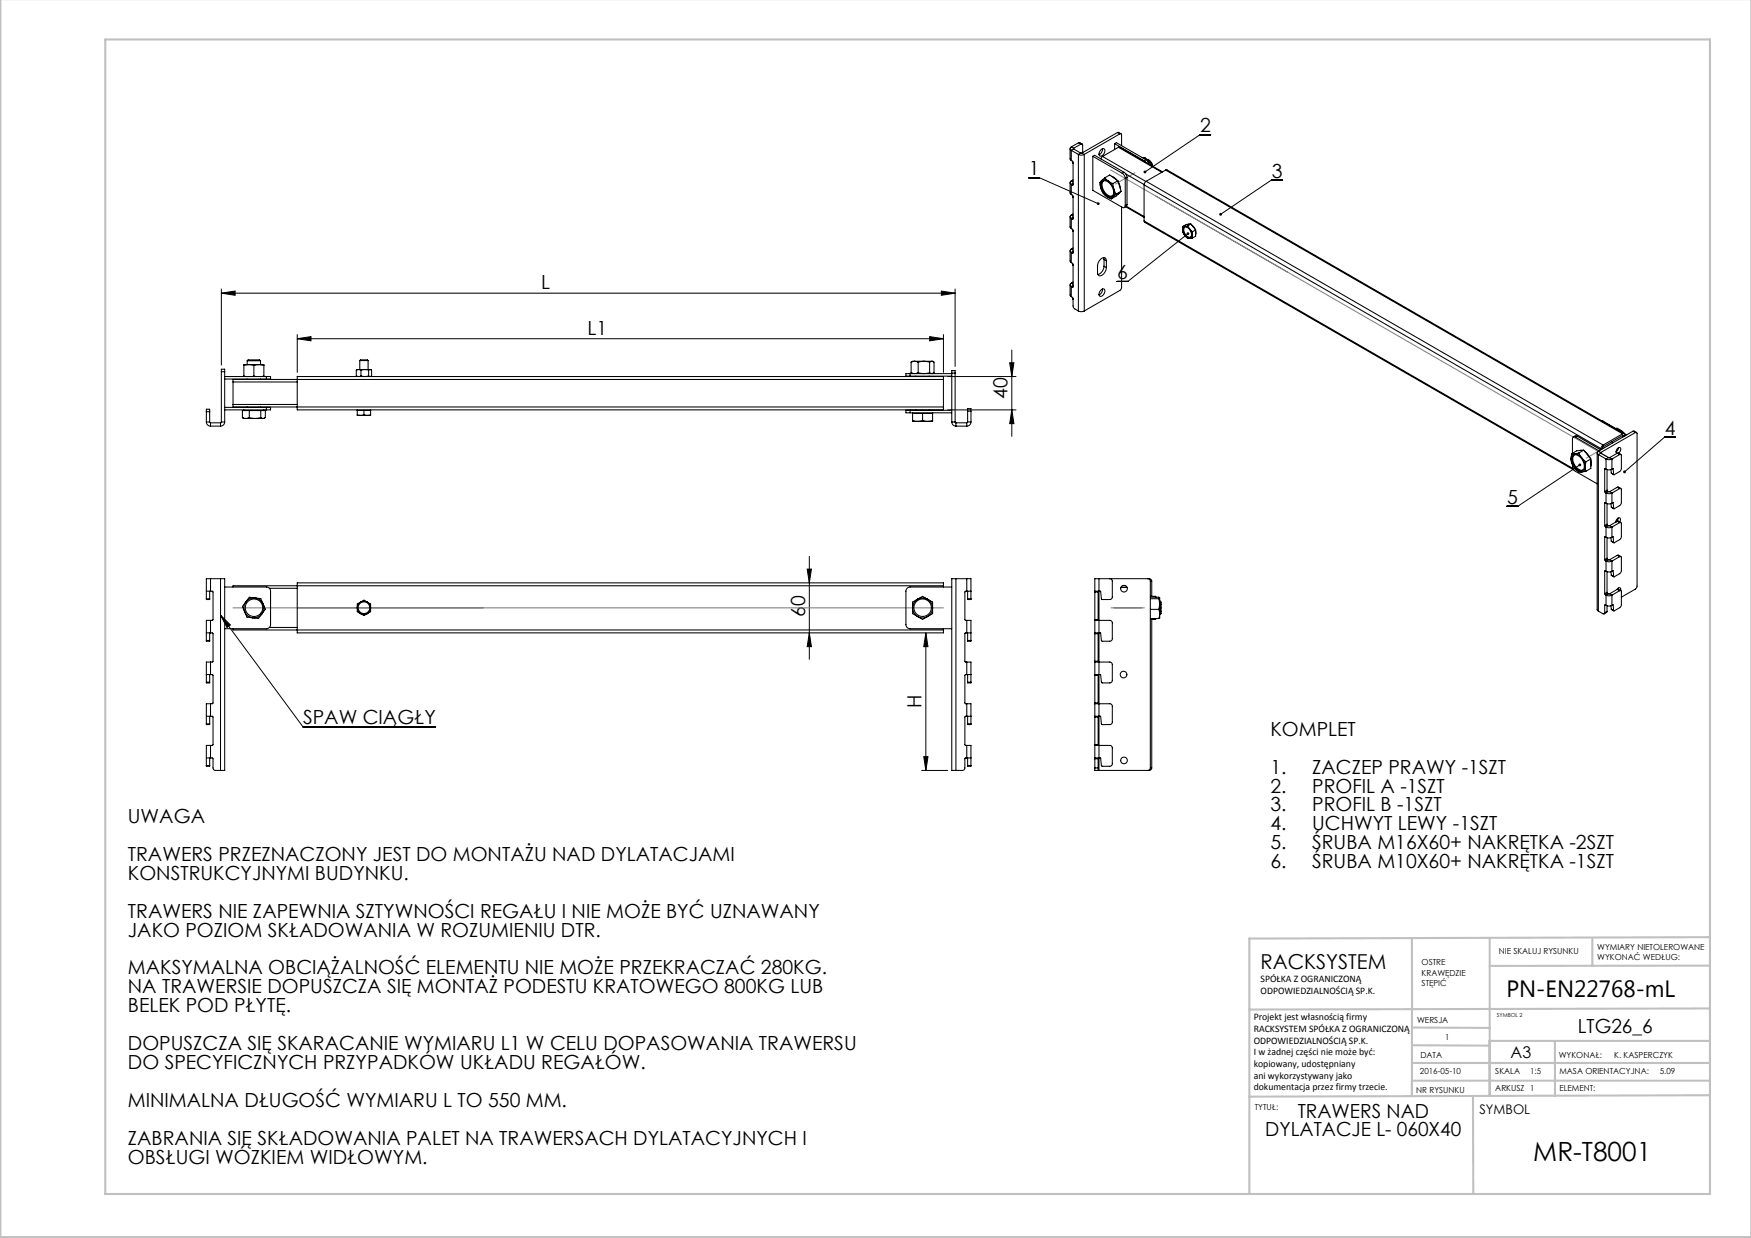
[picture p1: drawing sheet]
<svg xmlns="http://www.w3.org/2000/svg" width="420mm" height="297mm" viewBox="0 0 420 297" stroke-linecap="round" stroke-linejoin="round" font-family="sans-serif">
<g fill="none" stroke="#c0c0c0" stroke-width=".5">
<path d="M.1 -.1v296.9h419.9M25.2 9.5h385v276.9h-385zM338.7 225.2v37.8M357.3 225v37.9v-13.2M382 225.4v6.3M410.1 224.8l-110.4 .4v61.2M410.1 231.7h-52.8M338.7 259.3h71.5M338.7 255h71.5M338.7 250.8l18.6 .1M338.7 246.5l18.6 .1M357.3 249.7h52.9"/>
<path d="M373 249.7v13.2M410.1 241.9l-110.4 .3M353.3 262.9l.1 23.5M410.2 262.7l-110.5 .4"/>
</g>
<g fill="none" stroke="#000" stroke-width=".24">
<path d="M290.4 32.3h-2.6l-13.2 9M246.8 42.7h2.5l14.1 6.2M284.9 56.1l-14.4 11.4h-2.5M307.6 43.2h-2.6l-12.2 8.2M53.1 70.3l3.3-.5v1zM53.1 69.3v18.3M53.1 70.3h176M225.8 69.8l3.3 .5-3.3 .5zM229.1 69.3v18.6M71.3 81.3l3.3-.5v1zM71.3 80.3v9M71.3 81.3h155"/>
<path d="M223 80.8l3.3 .5-3.3 .5zM226.3 80.3v9M227.3 90.3h16.4M227.3 98.3h16.4M242.2 87h1l-.5 3.3zM242.7 98.3l.5 3.3h-1zM242.7 84v20.7M378.9 111.5l-14.8 10h-2.7M401.8 104.9h-2.5l-9.6 8.3M193.6 136.5h1l-.5 3.3zM194.1 133.5v24.7M52.9 147.6l2.4 2.3-.9 .6z"/>
<path d="M52.9 147.6l19.8 26.7h31.8M194.1 151.8l.5 3.3h-1zM222.1 151.8v33M222.1 151.8l.5 3.3h-1zM221.1 184.8h6.2M221.6 181.5h1l-.5 3.3z"/>
</g>
<path d="M266.4 40.8l42.4 24.5M272.2 41.5l-4.6 2.6M277.3 47l109.6 63.3M386.2 106.6l-5.7 3.3M55.9 145.8h170.4M266.5 145.8h8" fill="none" stroke="#808080" stroke-width=".25"/>
<g fill="#000">
<path d="M52.9 147.6l2.4 2.3-.9 .6z"/>
<path d="M263.2 48.6v.5h.4l.1-.1-.3-.1 .3 .1-.1-.4zM274.4 41.1l-.1 .3 .3-.1-.3 .1a.34 .34 0 0 0 .5 .1 .34 .34 0 0 0 .1-.5 .34 .34 0 0 0-.5 .1zM292.6 51.1l-.1 .5 .3-.2-.3 .2a.34 .34 0 0 0 .5 .1 .34 .34 0 0 0 .1-.5 .34 .34 0 0 0-.5-.1zM389.4 113v.4l.3-.2-.3 .2a.34 .34 0 0 0 .5 .1 .34 .34 0 0 0 0-.5 .34 .34 0 0 0-.5 0zM378.7 111.3a.34 .34 0 0 0 0 .5 .34 .34 0 0 0 .4 0 .34 .34 0 0 0 .1-.5l-.3 .2 .3-.2-.3-.1zM284.7 55.8a.34 .34 0 0 0 0 .5 .34 .34 0 0 0 .5 0 .34 .34 0 0 0 0-.5l-.3 .3 .3-.3-.3-.1z"/>
<path d="M53.1 70.3l3.3-.5v1zM225.8 69.8l3.3 .5-3.3 .5z"/>
<path d="M71.3 81.3l3.3-.5v1zM223 80.8l3.3 .5-3.3 .5z"/>
<path d="M194.1 151.8l.5 3.3h-1zM193.6 136.5h1l-.5 3.3z"/>
<path d="M222.1 151.8l.5 3.3h-1zM221.6 181.5h1l-.5 3.3zM242.2 87h1l-.5 3.3zM242.7 98.3l.5 3.3h-1z"/>
</g>
<g fill="none" stroke="#000" stroke-width=".25">
<path d="M256.7 35.7v2.4l.3 .4M257 35.2a.43 .43 0 0 0-.3 .5 .43 .43 0 0 0 .3 .4M257 35.2l.5 .4M257 36.1v2.4M257 38.5l.2 .2M257 36.1l1.7 .9M257.2 38.7l.1 .3M257.2 38.7l.2 .2v5.4M257.3 39v.1M257.3 39l.1 .1M257.5 35.6v.1M257.5 35.7l-.5 .4"/>
<path d="M257.5 35.7l1.7 1M258.7 37l.7 .2 .7-.2M258.7 37v37.6M258.7 34.2h.2l.7 .3M258.7 34.2l-1.7 1M258.7 34.2l.6 .4M259.2 36.7h.3M259.2 36.7l-.5 .3M259.3 34.6l.2-.1 .2 .2v1.9M259.3 34.6l-1.8 1M259.5 36.7l.6 .3M260.1 37v37.6"/>
<path d="M262.1 37.5v8.2l7.1 4a.43 .43 0 0 0 .5 .1 .43 .43 0 0 0 .2-.5M262.1 37.5l7.1 4.1M262.1 37.5l.4-.2 7.1 4M264 36a.55 .55 0 0 1 .8-.3 .55 .55 0 0 1 .2 .8 .91 .91 0 0 1-1.3 .8l-.1-.6zM264.4 35.7a1.48 1.48 0 0 1-.8 1.4M264.5 37.5l-.4 .6M264.5 37.5l10.4 6M267.4 34.5v1.4M267.4 34.5l7 4.1M267.4 34.5l.4-.3 7.1 4.1M268 31.8l.3-.1 .6 .4M268 31.8l.6 .3"/>
<path d="M268 31.8l-8.5 4.9M268.3 35.3h.3l10.2 5.9M268.3 35.3l-3.8 2.2M268.3 35.3l10.4 6M268.6 32.1h.2l.2 .2v2.6M268.6 32.1l-8.5 4.9M274 37.8h.6M274.4 38.6l.4 .3M274.6 37.8l1 1 .6 .9M274.6 37.8l-.3 .2M274.9 38.3l.3 .4 .3 .6M274.9 38.3l-.5 .3"/>
<path d="M275 38.2a2.26 2.26 0 0 1 1.5 1.7 2.03 2.03 0 0 0-1.1-1.6M256.7 43.8v2.5l.3 .4M256.7 52v2.4l.3 .4M257 43.4a.43 .43 0 0 0-.3 .4 .43 .43 0 0 0 .3 .4M257 51.6a.43 .43 0 0 0-.3 .4 .43 .43 0 0 0 .3 .4M257 59.7a.43 .43 0 0 0-.3 .5 .43 .43 0 0 0 .3 .4M257 44.2v2.5M257 52.4v2.4M257 54.8l.2 .2M257 52.4l.2 .2M257 46.7l.2 .1M257 44.2l.2 .2"/>
<path d="M257 43.4l.4 .3M257 51.6l.4 .2M257 59.7l.4 .3M257.2 46.8l.1 .4M257.2 55l.1 .3M257.2 55l.2 .3v5.3M257.2 46.8l.2 .3v5.4M257.3 47.2l.1 .1M257.3 55.3l.1 .2M257.3 47.2h.1M257.3 55.3l.1 .1M257.4 52.5l-.2 .1"/>
<path d="M257.4 44.3l-.2 .1M257.4 43.2l-.4 .2M257.4 51.3l-.4 .3M257.4 59.5l-.4 .2M257.4 44l-.4 .2M257.4 52.2l-.4 .2M264.1 45.2a3.9 3.9 0 0 0 1.3 1.9M264.1 45.2a3.2 3.2 0 0 0 1.3 1.9M264.3 43.3a1.84 1.84 0 0 0-.2 1.9M264.3 43.3a1.2 1.2 0 0 1 1.5 .1M264.3 43.3l-.5 .5 .3 1.4M264.4 43.6a1.8 1.8 0 0 1 2.4 1.3 1.51 1.51 0 0 1-.4 2.3 2.65 2.65 0 0 1-2-3.6z"/>
<path d="M264.7 43.4a2.61 2.61 0 0 0 1.7 3.7l.4-.1M265 42.7l.8 .7M265 42.7l-.7 .6M265 42.7l1.2-.7 1.9 1.4M265.4 47.1a1.2 1.2 0 0 0 1.6 .1M265.4 47.1l1.1 .6M265.8 43.4a3.9 3.9 0 0 1 1.4 2M265.8 43.4l1.1 .7M266.6 42.3l1.3 .9M266.9 44.1l.3 1.3M267 47.2l-.5 .5M267.2 45.4l.5 1.2"/>
<path d="M267.2 45.4a1.84 1.84 0 0 1-.2 1.8M267.7 46.6l-.7 .6M268.1 43.4l.8 2.5M268.1 43.4l-1.2 .7M268.2 43.7l.4 .9 .2 .8M268.6 46.2l-.4 .3M268.9 45.9l-1.2 .7M268.9 45.9l-1.2 1.1-1.2 .7M269 49.6v19.6l-.4 .5-8.5 4.9M269.2 41.6l.5 .5 .2 .7M269.6 41.3l.5 .6 .2 .7M269.6 41.3l-.4 .3"/>
<path d="M269.9 42.8v6.5M270 49.6l4.4 2.5M270 41.7l4.4 2.6M270.2 49.5l4.2 2.4M270.3 49.1l-.1 .4-.5 .3M270.3 42.6l-.4 .2M270.3 49.1l-.4 .2M270.3 42.6v6.5M274.4 53l.2 .3 103 59.5M274.4 44.4l109.6 63.2M274.4 44.4v8.6M274.4 53l102.9 59.4"/>
<path d="M274.9 43.5l-.5 .9M274.9 43.5l109.6 63.3M279.6 40.8h.3l109.6 63.2M279.6 40.8l-4.7 2.7M279.6 40.8l109.6 63.3M283.7 55.1l.1 .7 .4 .8M283.8 54.3h.4M283.8 54.3l-.1 .8M284 54.6a1.53 1.53 0 0 1 1.8 1.7 .65 .65 0 0 1-.4 .7 .65 .65 0 0 1-.8-.3 1.74 1.74 0 0 1-.6-2.1zM284.2 54.5a1.68 1.68 0 0 0 1.4 2.4M284.2 54.3l.6 .1 .6 .5M284.2 56.6l.6 .5 .6 .1"/>
<path d="M284.2 54.3a.69 .69 0 0 0-.5 .8M284.2 56.6h.1a.92 .92 0 0 0 1.1 .6M284.9 54.2l.5 .7M284.9 54.2l-.7 .1M285.4 54.9l.6 .7M285.4 54.9l.4 .8 .1 .7M285.4 53.8h-.4M285.7 53.8l1.1 1.4M285.7 53.8l-.8 .4M285.7 53.8l-1.2 .1-.7 .4M285.8 54l.9 1M285.9 56.4a.7 .7 0 0 1-.5 .8"/>
<path d="M285.9 56.4l.1 .7M286 55.6l-.1 .8M286 57.1l-.6 .1M286.8 55.3v1M286.8 55.2l-.8 .4M286.8 55.2v1.5l-.8 .4M256.7 60.2v2.4l.3 .4M256.7 68.3v2.5l.3 .4M257 67.9a.43 .43 0 0 0-.3 .4 .43 .43 0 0 0 .3 .4M257 71.2l.2 .1M257 60.6v2.4M257 68.7v2.5"/>
<path d="M257 68.7l.2 .2M257 63l.2 .2M257 60.6l.2 .1M257 67.9l.4 .3M257.2 63.2l.1 .3M257.2 71.3l.1 .4M257.2 71.3l.3 2.4 .2 .4 1 .5M257.2 63.2l.2 .2v5.4M257.3 63.5l.1 .1M257.3 71.7l.1 .1M257.3 71.7h.1M257.4 68.8l-.2 .1"/>
<path d="M257.4 60.6l-.2 .1M257.4 67.7l-.4 .2M257.4 60.3l-.4 .3M257.4 68.5l-.4 .2M258.7 74.6l.7 .2 .7-.2M264 69.7a.55 .55 0 0 1 .8-.4 .55 .55 0 0 1 .2 .8 .91 .91 0 0 1-1.3 .9l-.1-.6zM264.4 69.3a1.48 1.48 0 0 1-.8 1.4M264.7 61.8l.1 .4M264.8 63.9a2.15 2.15 0 0 1-1.5 1.9M264.8 62.2l.6 .4M264.8 63.9l.6 .3M264.8 62.2v1.7"/>
<path d="M265.4 62.6a.7 .7 0 0 0-.5-.8 .7 .7 0 0 0-.8 .3l-.4 .5-.4 .9v1.9a.7 .7 0 0 0 .4 .8 .7 .7 0 0 0 .9-.3l.5-.8 .3-.9M265.4 62.6v1.6M49.5 98.8v-.6h.8v.6M49.5 98.8v2.4M49.5 98.8h.8M50.3 98.8v2.4M53.1 89.2v-.6h.8v.6M53.1 89.2h.8M53.1 89.2v12M53.9 89.2v12M53.9 98.3h10M53.9 97.7h10"/>
<path d="M53.9 90.9h10M53.9 90.3h10M55.9 97v.6h170.4M55.9 91.6v5.4M55.9 97h15.4M55.9 91.6h15.4M58.5 87.7v2.6M58.5 98.3v.2M58.5 90.2l.4 .1M59.3 86.6a3.4 3.4 0 0 1 2.4-.3h.6l.2 .3M59.3 86.6h3.2M59.3 86.6v.9"/>
<path d="M59.3 90.9v.1M59.3 97.6v.1M59.7 87.5h2.4M59.7 87.5l1.2 .2M59.7 87.5l-1.2 .2M59.7 87.5h-1.2v.2M59.8 98.5v1.7M60.9 90.2l.4 .1M60.9 87.7v2.5M60.9 90.2l-.4 .1M62.1 87.5l-1.2 .2M62.1 87.5l1.2 .2"/>
<path d="M62.1 87.5h1.2v.2M62.5 86.6v.9M62.5 90.9v.1M62.5 97.6v.1M62.5 98.5v1.7M63.3 87.7v2.6M63.3 98.3v.2M63.3 90.2l-.4 .1M63.9 97.7h1v.6h-1M63.9 90.3h1v.6h-1M63.9 90.3v.6M63.9 97.7v.6"/>
<path d="M85.5 90.2l.5 .1 .6-.1M85.5 90.2l.2 .1M85.5 88.8v1.4M85.7 99.5l.8 .2M85.7 99.5v.2h.8M85.7 98.3v1.2M85.7 98.5h3.2M86 88.7l.6 .1M86 88.7h1.5M86 88.7l-.5 .1M86.3 86.5l.2-.2h1.6l.2 .2M86.3 86.5h2"/>
<path d="M86.3 86.5v2.2M86.5 99.7h1.6M86.6 90.2l.9 .1 .9-.1M86.6 88.8v1.4M87.3 99.5l-.8 .2M87.3 99.5l.8 .2M87.3 98.5v1M87.5 88.7l-.9 .1M87.5 88.7l.9 .1M87.5 88.7h1.3M88.3 86.5v2.2M88.4 88.8v1.4"/>
<path d="M88.8 88.7l-.4 .1M88.8 88.7l.3 .1v1.4l-.3 .1-.4-.1M88.8 88.7h.2M88.9 99.5l-.8 .2M88.9 99.5v.2h-.8M88.9 98.3v1.2M89 90.3h-.1M218.3 89.6h-1v.6h1M218.3 98.4h-1v.6h1M218.3 89.6v.6M218.3 98.4v.6M218.3 89.6h10"/>
<path d="M218.3 90.2h10M218.3 99h10M218.3 98.4h10M218.5 89.4l.9 .2 .8-.2M218.5 89.4l.4 .2M218.5 86.9v2.5M218.9 99v1.9M218.9 99.2h4.8M219.4 86.7l.8 .2M219.4 86.7h2.2M219.4 86.7l-.9 .2M219.4 86.7h-.5l-.4 .2"/>
<path d="M219.7 90.2v.1M219.7 98.3v.1M220.2 89.4l1.4 .2 1.4-.2M220.2 86.9v2.5M221.3 99.2v1.7M221.6 86.7l-1.4 .2M221.6 86.7l1.4 .2M221.6 86.7h1.9M222.9 90.2v.1M222.9 98.3v.1M223 86.9v2.5M223.5 86.7l-.5 .2"/>
<path d="M223.5 86.7l.5 .2v2.5a.76 .76 0 0 1-1 0M223.5 86.7l.4 .1M223.7 99v1.9M223.9 89.5l-.2 .1M226.3 91h-170.4v.6M226.3 91v-.7h-155v8h155v-.7M226.3 91v6.6M228.3 89.5v-.6h.8v.6M228.3 89.5v11.7M228.3 89.5h.8M229.1 89.5v11.7M232.1 98.6v-.6h.8v.6"/>
<path d="M232.1 98.6v2.6M232.1 98.6h.8M232.9 98.6v2.6M49.5 101.2a1 1 0 0 0 1 1M49.5 101.2h.8M50.3 101.2l.2 .2M50.5 101.4v.8M50.5 102.2h2.4M50.5 101.4h2.4M52.9 101.4v.8M53.1 101.2l-.2 .2M53.1 101.2h.8"/>
<path d="M53.9 101.2a1 1 0 0 1-1 1M58.1 100.2l.9 .2M58.1 100.2v-1.7h5.5v1.7l-.5 .2M59 100.4h2.2M59.8 100.2l1.4 .2M59.8 100.2l-.8 .2M61.2 100.4h1.9M62.5 100.2l-1.3 .2M62.5 100.2l.6 .2M63.5 100.3l-.4 .1M218.9 100.9l1.2 .2M218.9 100.9v.2h1.2"/>
<path d="M220.1 101.1h2.4M221.3 100.9l-1.2 .2M221.3 100.9l1.2 .2M223.7 100.9l-1.2 .2M223.7 100.9v.2h-1.2M228.3 101.2a1 1 0 0 0 1 1M228.3 101.2h.8M229.1 101.2l.2 .2M229.3 101.4v.8M229.3 102.2h2.6M229.3 101.4h2.6M231.9 101.4v.8"/>
<path d="M232.1 101.2l-.2 .2M232.1 101.2h.8M232.9 101.2a1 1 0 0 1-1 1M376.8 110.1a3.7 3.7 0 0 0 .9 2.1M376.8 110.1l.2 1 .7 1.1M377 108.8l.7 .1M377 108.8l-.2 1.3M377.2 111.4a1.64 1.64 0 0 0 .7 1.7l5.2 3M377.3 109.4a1.28 1.28 0 0 1 1.9 .5 2.25 2.25 0 0 1 .4 2.9 2.03 2.03 0 0 1-2.3-1.6l-.2-1zM377.6 109.1a2.59 2.59 0 0 0 1.3 3.6l.8 .1M377.7 108.9a2.19 2.19 0 0 1 1.7 .9M377.7 112.2a2.19 2.19 0 0 0 1.7 1"/>
<path d="M377.7 108.9a1.04 1.04 0 0 0-.9 1.2M377.7 112.2l1 1h.7M377.9 104.9a.43 .43 0 0 0-.5-.1 .43 .43 0 0 0-.2 .5v3.4M377.9 104.9l5.6 3.3M378.3 104.6h-.4l-.5 .2M378.3 104.6l5.7 3.3M378.3 104.6l-.4 .3M378.7 108.7l.7 1.1M378.7 108.7l-1 .2M379.4 109.8l1 1M379.4 109.8a3.7 3.7 0 0 1 .8 2.2M379.5 108l-.7 .1"/>
<path d="M379.9 108l1.7 2.1M379.9 108l-1.2 .7M379.9 108l-1.7 .2-1.2 .6M380.2 108.3l.6 .7 .6 .9M380.2 112a1.04 1.04 0 0 1-.8 1.2M380.2 112l.2 1.1M380.4 110.8l-.2 1.2M380.4 113.1l-1 .1M381.6 110.4v1.4M381.6 110.1l-1.2 .7M381.6 110.1v2.3l-1.2 .7M383.1 108.6v37.6l.3 .4"/>
<path d="M383.4 108.2a.43 .43 0 0 0-.3 .4 .43 .43 0 0 0 .3 .5M383.4 108.2l.6 .4M383.4 109.1v37.5M383.4 109.1l1.8 1M384 108.6v.1M384 108.7l-.6 .4M384 108.7l1.8 1.1M384 107.6v.3M384.2 101l.3 .1M384.5 106.8l-.5 .8M384.5 101.1l5.7 3.2M384.5 101.1h-.1"/>
<path d="M384.9 117.9l.1 .3M384.9 112.5v5.4M385 112.5h-.1M385 112.5l.2 .1M385 118.2l.2 .1M385.2 110.1l.7 .2 .7-.2M385.2 112.6l.7 .1 .7-.1M385.2 118.3l.7 .1 .7-.1M385.2 110.1v2.5M385.2 118.3v2.4M385.5 117.6l.1 .2M385.5 117.6l-.6 .3"/>
<path d="M385.5 112.7v4.9M385.6 117.8l-.6 .4M385.6 117.8l.2 .2M385.8 109.8h.3M385.8 118h.3M385.8 109.8l-.6 .3M385.8 118l-.6 .3M386.1 109.8l.5 .3M386.1 118l.5 .3M386.4 112.7l.1 .8M386.5 113.5l.6 .4M386.5 113.5l.6 .3"/>
<path d="M386.6 106l.2 .3M386.6 110.1v2.5M386.6 118.3v2.4M386.6 112.6l.3-.2 .2 1.4M387.6 102.8l.2-.1 .6 .3 1.3 1M387.6 108.4a.82 .82 0 0 1 1.1-.9v.6l-.5 .6M387.6 108.4l.2 .4M387.9 116.9l.3-.1 .6 .4M387.9 108.7l.6 .4M387.9 108.7l-1.8 1.1M387.9 116.9l.6 .3M387.9 116.9l-1.8 1.1"/>
<path d="M388.2 107.4l-.1 .6-.5 .4M388.2 108.7h-.3M388.2 108.7l.6 .3M388.5 109.1l.2-.1 .2 .2v3.4l-.4 .5-1.4 .7M388.5 117.2h.3l.1 .3-.1 3.5-1.7 1.1-.2-1.5-.3 .1M388.5 109.1l-1.9 1M388.5 117.2l-1.9 1.1M389.2 104.1a.3 .3 0 0 1 .3-.1 .3 .3 0 0 1 .2 .4v.2M389.2 104.5l-4.7 2.7-.1 .5M389.2 104.5l.1 .1M389.2 104.1l-4.7 2.7M389.3 104.6v.2"/>
<path d="M389.7 104.5l.1 .1M391.7 103.5l.2-.1 .6 .4M391.7 103.5l-8.3 4.7M391.7 103.5l.5 .3M392.2 103.8h.3l.2 .2v36.7l-.5 .6-3.3 2M392.2 103.8l-8.2 4.8M50.5 138.8h-1v4.9M50.5 138.8h2.4M50.5 138.8v3M52.9 138.8h1v46h-1M52.9 138.8v46M229.3 138.8h-1v46h1"/>
<path d="M229.3 138.8v46M229.3 138.8h2.6M231.9 138.8h1v4.9M231.9 138.8v3M263.6 138.8h-1v3M263.6 138.8l12.3 .1 .4 .5v3.7M263.6 138.8v46M266.2 138.8l.4 .2 .2 .4v3.8l-.2 .5-.4 .1h-1.9l-.3-2h-1.4M275.3 138.8l.4 .2 .2 .4v44.8l-.2 .5-.4 .1M384.9 126.1l.1 .2M384.9 134.3l.1 .2M384.9 120.7v5.4"/>
<path d="M384.9 128.9v5.4M384.9 137v5.4M385 120.6l-.1 .1M385 128.8l-.1 .1M385 137h-.1M385 120.6l.2 .1M385 126.3l.2 .1M385 128.8l.2 .1M385 134.5l.2 .1M385 137l.2 .1M385.2 120.7l.7 .2 .7-.2M385.2 126.4l.7 .2 .7-.2"/>
<path d="M385.2 128.9l.7 .2 .7-.2M385.2 134.6l.7 .2 .7-.2M385.2 137.1l.7 .1 .7-.1M385.2 126.4v2.5M385.2 134.6v2.5M385.5 125.8l.1 .2M385.5 133.9l.1 .3M385.5 120.8v5M385.5 129v4.9M385.5 137.2v4.9M385.5 125.8l-.6 .3M385.5 133.9l-.6 .4"/>
<path d="M385.6 126l-.6 .3M385.6 126l.2 .1M385.6 134.2l-.6 .3M385.6 134.2l.2 .1M385.8 126.1h.3M385.8 134.3h.3M385.8 126.1l-.6 .3M385.8 134.3l-.6 .3M386.1 126.1l.5 .3M386.1 134.3l.5 .3M386.4 120.8l.1 .9M386.4 129l.1 .8"/>
<path d="M386.4 137.2l.1 .8M386.5 121.7h.1M386.5 129.8v.1M386.5 138l.6 .4M386.5 121.7l.6 .4M386.5 129.8l.6 .4M386.5 138l.6 .3M386.6 126.4v2.5M386.6 134.6v2.5M386.6 137.1l.3-.2 .2 1.4M387.9 125.1l.3-.1 .6 .4M387.9 133.2h.3l.6 .3"/>
<path d="M387.9 125.1l.6 .3M387.9 125.1l-1.8 1M387.9 133.2l.6 .4M387.9 133.2l-1.8 1.1M388.1 124.3l-.2 .6-.3 .4a.9 .9 0 0 1 1-1l.1 .3-.2 .6M388.5 125.4h.3l.1 .2-.1 3.6-1.7 1-.2-1.5-.3 .2M388.5 133.6l.2-.1 .2 .2v3.4l-.4 .5-1.4 .7M388.5 125.4l-1.9 1M388.5 133.6l-1.9 1M49.5 141.8h1M49.5 151.8h1M49.5 143.7v.1h.8v-.1"/>
<path d="M49.5 153.7v.1h.8v-.1M49.5 143.7h.8M49.5 153.7h.8M50.3 141.8v1.9M50.3 151.8v1.9M50.5 148.8h-1v4.9M50.5 141.8h.5l.1 .2v6.6l-.1 .2h-.5M50.5 151.8h.5l.1 .2v6.6l-.1 .2h-.5M50.5 158.8h-1v4.9M50.5 148.8v3M50.5 158.8v3M53.9 140.8h10a1 1 0 0 1 1 1v8a1 1 0 0 1-1 1h-10"/>
<path d="M55.9 150.8v.3h170.4M58.7 146.8a2.4 2.4 0 0 0 1.9 1.4M58.7 146.8l.5 1.3 1.4 .1M59 144.4a2.4 2.4 0 0 0-.3 2.4M59 144.4l-.9 1.1 .6 1.3M61.2 143.4a2.4 2.4 0 0 1 1.9 1.5M61.2 143.4a2.4 2.4 0 0 0-2.2 1M61.2 143.4l-1.4-.1-.8 1.1M61.2 143.4l1.3 .2 .6 1.3M62.8 147.3l-.8 1.1-1.4-.2M62.8 147.3a2.4 2.4 0 0 1-2.2 .9M63.1 144.9a2.4 2.4 0 0 1-.3 2.4"/>
<path d="M63.1 144.9l.5 1.3-.8 1.1M64.6 150.5h6.7M64.6 141.1h6.7M85.7 145.8a1.6 1.6 0 0 0 .8 1.4M85.7 145.8v1l.8 .4M86.5 144.4a1.6 1.6 0 0 1 1.6 0M86.5 144.4l.8-.4 .8 .4M86.5 147.2a1.6 1.6 0 0 0 1.6 0M86.5 144.4a1.6 1.6 0 0 0-.8 1.4M86.5 144.4l-.8 .5v.9M86.5 147.2l.8 .5 .8-.5M88.1 144.4a1.6 1.6 0 0 1 .8 1.4"/>
<path d="M88.1 144.4l.8 .5v.9M88.9 145.8v1l-.8 .4M88.9 145.8a1.6 1.6 0 0 1-.8 1.4M218.9 145.8a2.4 2.4 0 0 0 1.2 2.1M218.9 145.8v1.4l1.2 .7M220.1 143.8a2.4 2.4 0 0 0-1.2 2M220.1 143.8l-1.2 .6v1.4M220.1 143.8a2.4 2.4 0 0 1 2.4 0M220.1 143.8l1.2-.7 1.2 .7M220.1 147.9a2.4 2.4 0 0 0 2.4 0M220.1 147.9l1.2 .7 1.2-.7M222.5 143.8a2.4 2.4 0 0 1 1.2 2"/>
<path d="M222.5 143.8l1.2 .6v1.4M223.7 145.8a2.4 2.4 0 0 1-1.2 2.1M223.7 145.8v1.4l-1.2 .7M226.3 140.5h-170.4v.3M226.3 140.5v-.7h-155v12h155v-.7M226.3 140.5v.3M226.3 150.8v.3M228.3 140.8h-10a1 1 0 0 0-1 1v8a1 1 0 0 0 1 1h10M231.9 141.8h-.3l-.2 .2v6.6l.2 .2h.3M231.9 151.8h-.3l-.2 .2v6.6l.2 .2h.3M231.9 141.8h1M231.9 148.8h1v4.9"/>
<path d="M231.9 151.8h1M231.9 158.8h1v4.9M231.9 148.8v3M231.9 158.8v3M232.1 143.7v.1h.8v-.1M232.1 153.7v.1h.8v-.1M232.1 141.8v1.9M232.1 151.8v1.9M232.1 143.7h.8M232.1 153.7h.8M262.6 148.8h3.6l.4 .2 .2 .4v4.1l-.5 .3h-2l-.3-2h-1.4M262.6 158.8h3.6l.4 .2 .2 .4v4.1l-.5 .3h-2l-.3-2h-1.4"/>
<path d="M262.6 158.6v.2M262.6 141.8v.2M262.6 148.6v.2M262.6 151.8v.2M262.6 142v6.6M262.6 148.8v3M262.6 152v6.6M262.6 158.8v3M262.6 158.6h.8M262.6 142h.8M262.6 148.6h.8M262.6 152h.8"/>
<path d="M263.4 158.6v.2M263.4 141.8v.2M263.4 148.6v.2M263.4 151.8v.2M263.4 142v6.6M263.4 152v6.6M268.9 140.9h1.4M269.2 140.5h.8M275.9 143.3h2l.3 .2M275.9 148.6h1.3M275.9 143.1h1.3M275.9 146.2h2"/>
<path d="M275.9 148.4h2M275.9 143.6h2M276.3 148.6l-.1 35.9-.5 .3h-12.1M277.2 143.1l.1 .2M277.2 143.1v.2M277.3 148.4l-.1 .2M277.9 146.2l.3 1.1M277.9 143.6l.3 1.3M278.2 147.3l-.3 1.1M278.2 144.9l-.3 1.3M278.2 144.9v2.4M278.2 143.5l-.3 .1"/>
<path d="M278.2 143.5v1.4M278.2 147.3v.9l-.3 .2M278.2 147.4h.1M278.2 144.2h.1M278.2 146.8h.1M278.2 144.8h.1M278.3 144.2l.2 .3v.5M278.3 144.2v.6M278.3 146.8v.6M278.3 144.8v2M278.3 144.8l.2 .2M278.5 146.7v.5l-.2 .2"/>
<path d="M278.5 145v1.7M278.5 146.7l-.2 .1M383.4 146.6l1.2 .7 .2-.1 .1-.2M384.9 142.4l.1 .3M384.9 145.2v1.8M385 145.1l-.1 .1M385 142.7l.2 .1M385 145.1l.2 .1M385.2 142.8l.7 .1 .7-.1M385.2 145.2l.7 .2 .7-.2M385.2 142.8v2.4M385.5 142.1l.1 .2"/>
<path d="M385.5 146.7l-.1 .2-.6 .4M385.5 145.3v1.4M385.5 142.1l-.6 .3M385.5 146.7l-.6 .3M385.6 142.3l-.6 .4M385.6 142.3l.2 .1M385.8 142.4h.3M385.8 142.4l-.6 .4M386.1 142.4l.5 .4M386.4 145.3l.1 .8M386.5 146.1l.6 .5M386.5 146.1l.6 .4"/>
<path d="M386.6 142.8v2.4M386.6 145.2l.3-.1 .2 1.4M387.8 141.4a.48 .48 0 0 1 .6-.4 .48 .48 0 0 1 .3 .7M387.9 141.4l.3-.1 .6 .4M387.9 141.4l.6 .3M387.9 141.4l-1.8 1M388.2 141.1v.2M388.5 141.7h.2l.2 .2v3.4l-.4 .5-1.4 .7M388.5 141.7l-1.9 1.1M49.5 171.8h1M49.5 161.8h1M49.5 173.7v.1h.8v-.1"/>
<path d="M49.5 163.7v.1h.8v-.1M49.5 163.7h.8M49.5 173.7h.8M50.3 161.8v1.9M50.3 171.8v1.9M50.5 168.8h-1v4.9M50.5 178.8h-1v4.9M50.5 161.8h.5l.1 .2v6.6l-.1 .2h-.5M50.5 171.8h.5l.1 .2v6.6l-.1 .2h-.5M50.5 168.8v3M50.5 178.8v3M231.9 161.8h-.3l-.2 .2v6.6l.2 .2h.3"/>
<path d="M231.9 171.8h-.3l-.2 .2v6.6l.2 .2h.3M231.9 168.8h1v4.9M231.9 171.8h1M231.9 161.8h1M231.9 178.8h1v4.9M231.9 168.8v3M231.9 178.8v3M232.1 173.7v.1h.8v-.1M232.1 163.7v.1h.8v-.1M232.1 161.8v1.9M232.1 171.8v1.9M232.1 163.7h.8"/>
<path d="M232.1 173.7h.8M262.6 168.8h3.6l.4 .2 .2 .4v4.1l-.5 .3h-2l-.3-2h-1.4M262.6 178.8h3.6l.4 .2 .2 .4v4.1l-.5 .3h-2l-.3-2h-1.4M262.6 161.8v.2M262.6 178.6v.2M262.6 171.8v.2M262.6 168.6v.2M262.6 162v6.6M262.6 168.8v3M262.6 172v6.6M262.6 178.8v3M262.6 162h.8"/>
<path d="M262.6 178.6h.8M262.6 172h.8M262.6 168.6h.8M263.4 161.8v.2M263.4 178.6v.2M263.4 171.8v.2M263.4 168.6v.2M263.4 162v6.6M263.4 172v6.6M49.5 181.8h1M49.5 183.7v.1h.8v-.1M49.5 183.7h.8"/>
<path d="M50.3 181.8v1.9M50.5 181.8l.6 .2 .1 2.6 .4 .2h1.3M231.9 181.8l-.5 .2v2.2l-.1 .5-.5 .1h-1.5M231.9 181.8h1M232.1 183.7v.1h.8v-.1M232.1 183.7h.8M232.1 181.8v1.9M262.6 181.8v.2M262.6 184.2v.6h.8M262.6 182v2.2M262.6 182h.8M262.6 184.2h.8"/>
<path d="M263.4 181.8v.2M263.4 184.2v.6M263.4 184.8h.2M263.4 182v2.2"/>
<circle cx="60.9" cy="145.8" r="2.1"/>
<circle cx="87.3" cy="145.8" r="1.4"/>
<circle cx="221.3" cy="145.8" r="2.1"/>
<circle cx="269.6" cy="141.2" r=".8"/>
<circle cx="269.5" cy="161.8" r=".8"/>
<circle cx="269.6" cy="182.4" r=".8"/>
</g>
<text font-size="6.3" x="367.8" y="278.5">MR-T8001</text>
<text font-size="5.6" x="361.3" y="239.1">PN-EN22768-mL</text>
<text font-size="4.9" x="302.4" y="232.4">RACKSYSTEM</text>
<g font-size="4.7">
<text x="287.8" y="31.7">2</text>
<text x="246.8" y="42">1</text>
<text x="305.1" y="42.6">3</text>
<text x="129.8" y="69.3">L</text>
<text x="268" y="66.9">6</text>
<text x="140.9" y="80.2">L1</text>
<text x="241.7" y="95.7" transform="rotate(-90 241.7 95.7)">40</text>
<text x="399.3" y="104.3">4</text>
<text x="361.5" y="120.9">5</text>
<text x="193.1" y="148" transform="rotate(-90 193.1 148)">60</text>
<text x="72.7" y="173.7">SPAW CIĄGŁY</text>
<text x="221.1" y="169.9" transform="rotate(-90 221.1 169.9)">H</text>
<text x="304.7" y="176.6">KOMPLET</text>
<text x="304.7" y="185.6">1.</text>
<text x="314.7" y="185.6">ZACZEP PRAWY -1SZT</text>
<text x="304.7" y="190.1">2.</text>
<text x="314.7" y="190.1">PROFIL A -1SZT</text>
<text x="30.7" y="197.5">UWAGA</text>
<text x="304.7" y="194.7">3.</text>
<text x="314.7" y="194.7">PROFIL B -1SZT</text>
<text x="304.7" y="199.2">4.</text>
<text x="304.7" y="203.7">5.</text>
<text x="314.7" y="199.2">UCHWYT LEWY -1SZT</text>
<text x="314.7" y="203.7">ŚRUBA M16X60+ NAKRĘTKA -2SZT</text>
<text x="30.7" y="206.6">TRAWERS PRZEZNACZONY JEST DO MONTAŻU NAD DYLATACJAMI</text>
<text x="304.7" y="208.2">6.</text>
<text x="314.7" y="208.2">ŚRUBA M10X60+ NAKRĘTKA -1SZT</text>
<text x="30.7" y="211.1">KONSTRUKCYJNYMI BUDYNKU.</text>
<text x="30.7" y="220.2">TRAWERS NIE ZAPEWNIA SZTYWNOŚCI REGAŁU I NIE MOŻE BYĆ UZNAWANY</text>
<text x="30.7" y="224.7">JAKO POZIOM SKŁADOWANIA W ROZUMIENIU DTR.</text>
<text x="30.7" y="233.7">MAKSYMALNA OBCIĄŻALNOŚĆ ELEMENTU NIE MOŻE PRZEKRACZAĆ 280KG.</text>
<text x="30.7" y="238.3">NA TRAWERSIE DOPUSZCZA SIĘ MONTAŻ PODESTU KRATOWEGO 800KG LUB</text>
<text x="30.7" y="242.8">BELEK POD PŁYTĘ.</text>
<text x="378.4" y="247.8">LTG26_6</text>
<text x="30.7" y="252">DOPUSZCZA SIĘ SKARACANIE WYMIARU L1 W CELU DOPASOWANIA TRAWERSU</text>
<text x="30.7" y="256.5">DO SPECYFICZNYCH PRZYPADKÓW UKŁADU REGAŁÓW.</text>
<text x="30.7" y="265.6">MINIMALNA DŁUGOŚĆ WYMIARU L TO 550 MM.</text>
<text x="311.3" y="268.1">TRAWERS NAD</text>
<text x="30.7" y="274.7">ZABRANIA SIĘ SKŁADOWANIA PALET NA TRAWERSACH DYLATACYJNYCH I</text>
<text x="303.5" y="272.6">DYLATACJE L- 060X40</text>
<text x="30.7" y="279.2">OBSŁUGI WÓZKIEM WIDŁOWYM.</text>
</g>
<text font-size="3.9" x="362.3" y="253.8">A3</text>
<text font-size="3.2" x="354.9" y="267.2">SYMBOL</text>
<g font-size="2.4">
<text x="302.4" y="235.6">SPÓŁKA Z OGRANICZONĄ</text>
<text x="302.4" y="238.4">ODPOWIEDZIALNOŚCIĄ SP.K.</text>
<text x="300.7" y="244.7">Projekt jest własnością firmy</text>
<text x="300.7" y="247.5">RACKSYSTEM SPÓŁKA Z OGRANICZONĄ</text>
<text x="300.7" y="250.3">ODPOWIEDZIALNOŚCIĄ SP.K.</text>
<text x="300.7" y="253.1">I w żadnej części nie może być:</text>
<text x="300.7" y="256">kopiowany, udostępniany</text>
<text x="300.7" y="258.8">ani wykorzystywany jako</text>
<text x="300.7" y="261.6">dokumentacja przez firmy trzecie.</text>
</g>
<g font-size="2">
<text x="383.1" y="227.9">WYMIARY NIETOLEROWANE</text>
<text x="341" y="231.6">OSTRE</text>
<text x="359.5" y="228.9">NIE SKALUJ RYSUNKU</text>
<text x="383.1" y="230.4">WYKONAĆ WEDŁUG:</text>
<text x="341" y="234.1">KRAWĘDZIE</text>
<text x="341" y="236.6">STĘPIĆ</text>
<text x="339.9" y="245.4">WERSJA</text>
<text x="346.6" y="249.5">1</text>
<text x="340.6" y="257.7">2016-05-10</text>
<text x="340.7" y="253.8">DATA</text>
<text x="358.7" y="257.7">SKALA</text>
<text x="367" y="257.7">1:5</text>
<text x="373.9" y="253.8">WYKONAŁ:</text>
<text x="374.1" y="257.7">MASA ORIENTACYJNA:</text>
<text x="387.2" y="253.8">K. KASPERCZYK</text>
<text x="398.1" y="257.7">5.09</text>
<text x="339.7" y="262.3">NR RYSUNKU</text>
<text x="358.7" y="261.7">ARKUSZ 1</text>
<text x="374.1" y="261.7">ELEMENT:</text>
<text x="301" y="266.4">TYTUŁ:</text>
</g>
<text font-size="1.3" x="359" y="244">SYMBOL 2</text>
</svg>
